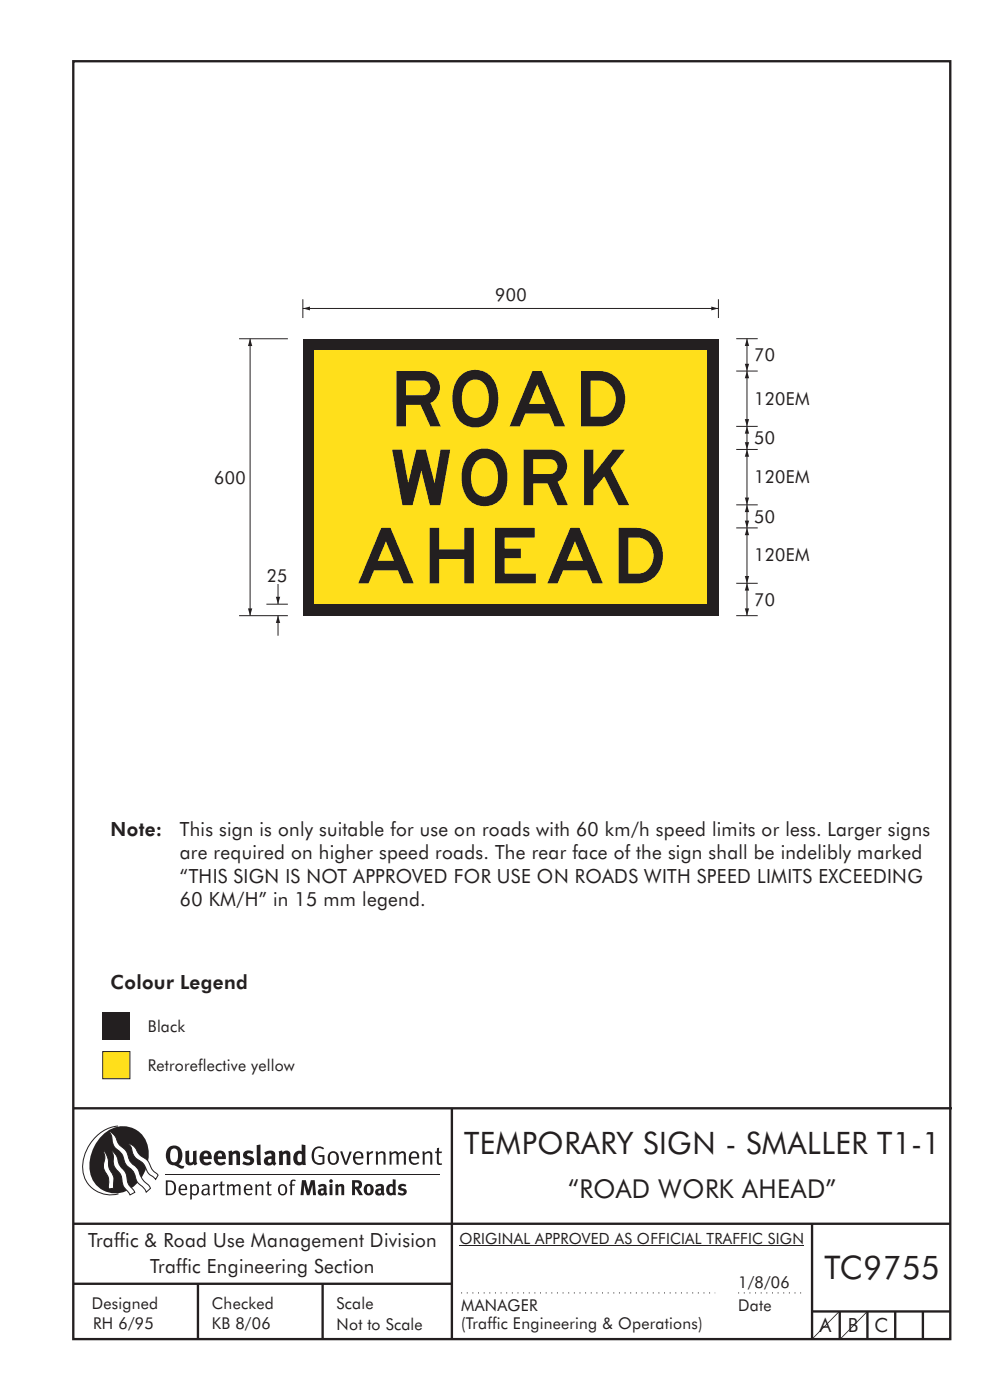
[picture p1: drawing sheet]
<svg xmlns="http://www.w3.org/2000/svg" width="216mm" height="303mm" viewBox="0 0 216 303" stroke-linecap="round" stroke-linejoin="round" font-family="sans-serif">
<g fill="none" stroke="#231f20" stroke-width=".51">
<path d="M15.9 13.3h189.9v276.9h-189.9zM15.9 240.1h190.3M97.9 240.1v50.1M15.9 265.2h190M15.9 278.2h82M42.9 278.2v12M69.9 278.2v12M175.9 265.2v25M175.9 284.2h30M181.9 284.2v6M187.9 284.2v6M193.9 284.2v6"/>
<path d="M199.9 284.2v6"/>
</g>
<path d="M99.9 280.1h55M159.9 280.1h14" fill="none" stroke="#231f20" stroke-width=".22" stroke-dasharray=".2 1" stroke-linecap="butt"/>
<path d="M22.2 219.4h5.9v5.9h-5.9z" fill-rule="evenodd" fill="#231f20"/>
<path d="M22.2 227.9h5.9v5.8h-5.9z" fill-rule="evenodd" fill="#ffdf1b" stroke="#231f20" stroke-width=".22"/>
<path d="M181.7 284.1l.1 .1-5.7 5.9-.1-.2z" fill="#231f20"/>
<path d="M99.5 269.9h74.7" fill="none" stroke="#231f20" stroke-width=".22"/>
<g fill="#231f20">
<path d="M68.1 248.8a1.61 1.61 0 0 1 2.1 0l-.2 .3a1.17 1.17 0 0 0-1.4-.2 1.17 1.17 0 0 0-.6 1.3 1.35 1.35 0 0 0 .3 1.4 1.35 1.35 0 0 0 1.4 .4l.1-.1v-1.2h-.7l-.2-.4h1.4v1.8a1.82 1.82 0 0 1-2.2 0 1.82 1.82 0 0 1-.6-2.1l.2-.7z" fill-rule="evenodd"/>
<path d="M71.4 249.7a1.59 1.59 0 0 0 .8 2.7 1.55 1.55 0 0 0 .9-2.5l-.1-.2a1.21 1.21 0 0 0-1.6 0zM71.7 249.9a.83 .83 0 0 1 1 .1 .83 .83 0 0 1 .2 1 .75 .75 0 0 1-.6 1 .75 .75 0 0 1-.8-.8v-.9z" fill-rule="evenodd"/>
<path d="M73.7 249.5l.4-.1 .8 2.5 .8-2.4h.5l-1.1 2.9h-.4z" fill-rule="evenodd"/>
<path d="M76.8 249.8a1.53 1.53 0 0 0-.3 1.7 1.53 1.53 0 0 0 1.5 .9l.7-.4-.2-.2a.89 .89 0 0 1-1.1 .2 .89 .89 0 0 1-.5-1h1.8a1.15 1.15 0 0 0-.5-1.4 1.15 1.15 0 0 0-1.4 .2zM77.1 250a.67 .67 0 0 1 .9-.1 .67 .67 0 0 1 .3 .8h-1.4z" fill-rule="evenodd"/>
<path d="M79.4 249.6l.4-.2 .1 .5 .5-.4h.4l-.1 .4a.61 .61 0 0 0-.8 .7v1.8h-.4z" fill-rule="evenodd"/>
<path d="M81.3 249.6l.4-.2 .1 .5a.89 .89 0 0 1 1-.5 .89 .89 0 0 1 .7 .8v2.2h-.4l-.1-2.2-.1-.3-.3-.1-.8 .4v2.2h-.4z" fill-rule="evenodd"/>
<path d="M84.3 249.6l.4-.2 .1 .5a.83 .83 0 0 1 .8-.5 .83 .83 0 0 1 .7 .5 .86 .86 0 0 1 .9-.5 .86 .86 0 0 1 .7 .8v2.2h-.4l-.1-2.4a.5 .5 0 0 0-.8 0l-.3 .3v2.1h-.4v-2.3l-.4-.2-.7 .3v2.2h-.4z" fill-rule="evenodd"/>
<path d="M88.9 249.8a1.53 1.53 0 0 0-.3 1.7 1.53 1.53 0 0 0 1.5 .9l.6-.4-.1-.2a.89 .89 0 0 1-1.1 .2 .89 .89 0 0 1-.5-1h1.8a1.15 1.15 0 0 0-.5-1.4 1.15 1.15 0 0 0-1.4 .2zM89.2 250a.67 .67 0 0 1 .8-.1 .67 .67 0 0 1 .3 .8h-1.3z" fill-rule="evenodd"/>
<path d="M91.4 249.6l.5-.2 .1 .5a.89 .89 0 0 1 .9-.5 .89 .89 0 0 1 .7 .8v2.2h-.4v-2.2l-.1-.3-.3-.1-.8 .4v2.2h-.5z" fill-rule="evenodd"/>
<path d="M94.6 248.8l.5-.1v.8h.7l-.2 .4h-.6l.1 2 .1 .2 .5-.1 .1 .3a.71 .71 0 0 1-1.2-.5v-1.9h-.4v-.4h.4z" fill-rule="evenodd"/>
<path d="M40.1 249.4l.9-.1v2a.46 .46 0 0 0 .2 .6 .46 .46 0 0 0 .6-.3v-2.2l.8-.1v2.3l.2 .6-.6 .3-.3-.3a1.03 1.03 0 0 1-1.2 .3 1.03 1.03 0 0 1-.6-1.1z" fill-rule="evenodd"/>
<path d="M43.6 249.7a1.64 1.64 0 0 0 0 2.3 1.64 1.64 0 0 0 2.2 .1l-.3-.5a.78 .78 0 0 1-.9 .3 .78 .78 0 0 1-.5-.8h1.8a1.37 1.37 0 0 0-.6-1.6 1.37 1.37 0 0 0-1.7 .2zM44.2 250.1a.48 .48 0 0 1 .6-.1 .48 .48 0 0 1 .2 .6h-.9z" fill-rule="evenodd"/>
<path d="M46.7 249.7a1.65 1.65 0 0 0-.2 2 1.65 1.65 0 0 0 1.8 .7l.6-.3-.3-.5a.78 .78 0 0 1-.9 .3 .78 .78 0 0 1-.5-.8h1.7a1.37 1.37 0 0 0-.5-1.6 1.37 1.37 0 0 0-1.7 .2zM47.3 250.1a.48 .48 0 0 1 .6-.1 .48 .48 0 0 1 .2 .6h-.9z" fill-rule="evenodd"/>
<path d="M49.4 249.5l.8-.2 .1 .4a.95 .95 0 0 1 1-.4 .95 .95 0 0 1 .7 .9v2.2h-.8v-2.2l-.3-.2-.5 .3v2.1h-.9z" fill-rule="evenodd"/>
<path d="M52.8 249.7a1.73 1.73 0 0 1 2.1-.1l-.3 .5-.5-.2a.42 .42 0 0 0-.6 .3l.1 .2a1.16 1.16 0 0 1 1.4 1.4 1.82 1.82 0 0 1-2.5 .4l.3-.6 .7 .3a.47 .47 0 0 0 .7-.3 .87 .87 0 0 0-1.1-.5l-.3-.3-.2-.3z" fill-rule="evenodd"/>
<path d="M57.2 249.7l.4 .6 .3-.2a.62 .62 0 0 1 .9 0v.4a1.21 1.21 0 0 0-1.3 .4 1.21 1.21 0 0 0-.2 1.3 1.19 1.19 0 0 0 1.7 0l.4 .4 .5-.5-.3-.4v-1.3a.96 .96 0 0 0-1.3-1.1zM58.2 251.2l.6-.1v.6a.43 .43 0 0 1-.7 .2 .43 .43 0 0 1 .1-.7z" fill-rule="evenodd"/>
<path d="M60.3 249.5l.8-.2 .1 .4a.95 .95 0 0 1 1-.4 .95 .95 0 0 1 .7 .9v2.2h-.8v-2.2l-.3-.2-.5 .3v2.1h-.8z" fill-rule="evenodd"/>
<path d="M65.3 248l.1 1.5a1.29 1.29 0 0 0-1.4 .1 1.29 1.29 0 0 0-.5 1.4 1.24 1.24 0 0 0 .5 1.3 1.24 1.24 0 0 0 1.5-.1v.2h.8l-.2-4.3zM64.7 250h.4l.3 .2v1.4l-.3 .2a.48 .48 0 0 1-.7-.4v-.9z" fill-rule="evenodd"/>
<path d="M55.6 248.1l.8-.1 .2 4.4h-.8l-.1-.1z" fill-rule="evenodd"/>
</g>
<path d="M25.6 244a9 9 0 0 0-7.4 10.9 6.2 6.2 0 0 0 7.5 3.8M35.9 254.5h59.4" fill="none" stroke="#231f20" stroke-width=".22"/>
<path d="M22.3 245.9a5.7 5.7 0 0 1 6.5-1.4 5.7 5.7 0 0 1 3.4 5.7 8.6 8.6 0 0 1-6.2 8.3 5.7 5.7 0 0 1-6.6-7 9.9 9.9 0 0 1 2.9-5.6z" fill-rule="evenodd" fill="#231f20"/>
<path d="M27.6 247.7a3.1 3.1 0 0 1 2.3 2.1l.8 .8a3.2 3.2 0 0 1 2 2.3l.4 .7 1.1 1-.5 1-.3-.4a3.5 3.5 0 0 1-1.8-2 3.8 3.8 0 0 0-2.1-2.2 3.5 3.5 0 0 1-1-2.2zM23.6 245.1a3.4 3.4 0 0 1 1.9 2.4l.7 .9a3.7 3.7 0 0 1 1.8 2.9l.7 .9a3.5 3.5 0 0 1 1.7 2.5 6.3 6.3 0 0 0 1.9 2.3l.3 .5-.9 .8a6.1 6.1 0 0 0-2-2.2l-.3-.7a3.6 3.6 0 0 0-1.9-2.8l-.6-1a3.6 3.6 0 0 0-1.9-2.8 4.9 4.9 0 0 1-.9-2.8zM24.1 249.3a3.4 3.4 0 0 1 1.6 2.7l.6 .9a3.8 3.8 0 0 1 1.3 3.2l.4 .7 1.2 1.6-1 .5-.6-.8a3.6 3.6 0 0 1-1.3-3.1l-.6-1a3.1 3.1 0 0 1-1.1-3.3zM22.4 249.3a5.1 5.1 0 0 1 1.2 3.6l.3 .7a3.1 3.1 0 0 1 .7 3l.1 .9-1.2 .1v-.8a3.5 3.5 0 0 0-.9-3.2 3.6 3.6 0 0 1 .1-2.5z" fill-rule="evenodd" fill="#fff" stroke="#231f20" stroke-width=".22"/>
<g fill="#231f20">
<path d="M36.5 248.6a2.51 2.51 0 0 0 .4 3.8l.8 .1a2.78 2.78 0 0 0 2 .6l.3-.5h-.6l-.7-.4a2.56 2.56 0 0 0 0-3.7 1.83 1.83 0 0 0-2.2 .1zM37.2 249a.87 .87 0 0 1 1 0 .87 .87 0 0 1 .3 1v.4a1.17 1.17 0 0 1-.8 1.4h-.3a2.38 2.38 0 0 1-.2-2.8z" fill-rule="evenodd"/>
<path d="M36.3 256.1v2.5a1.12 1.12 0 0 0 1.2-.2 1.12 1.12 0 0 0 .2-1.2l-.1-.6-.3-.4zM35.9 255.8h.7a1.48 1.48 0 0 1 1.5 2.1 1.24 1.24 0 0 1-1.3 1.1h-.9zM39.2 257l-.1 .6h1a.55 .55 0 0 0-.2-.7 .55 .55 0 0 0-.7 .1zM38.9 256.9a.95 .95 0 0 1 1.2-.2 .95 .95 0 0 1 .4 1.2h-1.4a.72 .72 0 0 0 .4 .8 .72 .72 0 0 0 .8-.2l.2 .2a1.18 1.18 0 0 1-1.6 0 1.18 1.18 0 0 1-.1-1.6zM41.6 257.2v1.2a.7 .7 0 0 0 .9 .2 .7 .7 0 0 0 .2-1 .61 .61 0 0 0-.4-.7 .61 .61 0 0 0-.7 .3zM41.1 256.6h.4v.3a.95 .95 0 0 1 1.3-.1 .95 .95 0 0 1 .3 1.2 .92 .92 0 0 1-.5 .9 .92 .92 0 0 1-1-.1v1.1h-.4zM44.1 258a.5 .5 0 0 0 .2 .8 .5 .5 0 0 0 .7-.4v-.6zM43.7 256.9a1 1 0 0 1 1.7 .3v1.3l.1 .3-.1 .3-.4-.4a.78 .78 0 0 1-1.3 0 .78 .78 0 0 1 .8-1.1l.5-.1a.58 .58 0 0 0-.3-.6 .58 .58 0 0 0-.8 .2zM46.1 256.7l.4-.1 .1 .4 .3-.3 .4-.1-.2 .4a.52 .52 0 0 0-.5 .5v1.5h-.4zM47.8 256.1l.4-.1-.1 .6h.6l-.1 .3h-.5v1.5a.35 .35 0 0 0 .5 .3l.1 .2a.57 .57 0 0 1-.6 .1 .57 .57 0 0 1-.4-.5v-1.6h-.3v-.3h.3zM49.1 256.7l.4-.1v.3l.3-.2a.64 .64 0 0 1 1 .3 .7 .7 0 0 1 .7-.4 .7 .7 0 0 1 .6 .6v1.8h-.4v-1.8l-.3-.3-.6 .4v1.7h-.4v-1.7a.38 .38 0 0 0-.2-.4 .38 .38 0 0 0-.5 .2l-.2 .1v1.8h-.3zM53.4 257l-.2 .6h1.1a.55 .55 0 0 0-.3-.7 .55 .55 0 0 0-.6 .1zM53.1 256.9a.95 .95 0 0 1 1.2-.2 .95 .95 0 0 1 .4 1.2h-1.5a.72 .72 0 0 0 .4 .8 .72 .72 0 0 0 .9-.2l.1 .2a1.18 1.18 0 0 1-1.6 0 1.18 1.18 0 0 1 0-1.6zM55.2 256.7l.4-.1 .1 .3a.72 .72 0 0 1 .8-.3 .72 .72 0 0 1 .5 .6v1.8h-.3v-1.6a.45 .45 0 0 0-.3-.5 .45 .45 0 0 0-.6 .2l-.1 .1v1.8h-.4zM57.9 256.1l.4-.1v.6h.5l-.1 .3h-.5v1.5a.35 .35 0 0 0 .6 .3v.2a.57 .57 0 0 1-.6 .1 .57 .57 0 0 1-.3-.5v-1.6h-.3v-.3h.3zM60.8 257l-.2 .7a.65 .65 0 0 0 .2 .9 .65 .65 0 0 0 .9-.2v-.1a.93 .93 0 0 0-.7-1.4zM60.5 256.9a1.12 1.12 0 0 1 1.4 0 1.12 1.12 0 0 1 .2 1.5 1.01 1.01 0 0 1-1.2 .6 1.01 1.01 0 0 1-.7-1.2zM63.1 255.8l.4-.2 .6 .1-.2 .3-.3-.1-.3 .2v.5h.6l-.1 .3h-.5v2.1h-.4v-2.1h-.2v-.3h.2zM65.4 255.7l-.3 3.3h.6l.2-2.3 .6 2.3h.5l.7-2.3 .1 2.3h.6l-.2-3.3h-.9l-.5 2.2-.6-2.2zM68.9 256.9l.2 .4a.51 .51 0 0 1 .6-.3 .51 .51 0 0 1 .4 .4v.1a.88 .88 0 0 0-1.1 .3 .88 .88 0 0 0 .2 1.2 .9 .9 0 0 0 1.1-.2l.3 .3 .3-.4-.2-.3v-1a.87 .87 0 0 0-.5-.9 .87 .87 0 0 0-.9 .2zM69.6 258l.5-.1v.5l-.2 .2h-.3l-.1-.2zM71.4 256.6v2.4h.6v-2.5zM71.3 255.9a.4 .4 0 0 0 .8 0 .4 .4 0 0 0-.8 0zM72.6 256.7l.1 2.3h.6v-1.7a.33 .33 0 0 1 .4-.3 .33 .33 0 0 1 .2 .4v1.6h.6v-1.8a.75 .75 0 0 0-.5-.6 .75 .75 0 0 0-.8 .2l-.1-.3zM76.2 255.7v3.3h.7v-1.4l.3 .2 .6 1.2h.8l-.9-1.4a.94 .94 0 0 0 .7-1.1 .94 .94 0 0 0-.9-.8zM76.9 256.2a.51 .51 0 0 1 .7 .2 .51 .51 0 0 1-.2 .7h-.5zM79.1 256.9a1.19 1.19 0 0 0-.1 1.7 1.19 1.19 0 0 0 1.7 0 1.19 1.19 0 0 0 0-1.7 1.19 1.19 0 0 0-1.6 0zM79.7 257.1l.2-.1a.99 .99 0 0 1 0 1.6 1.06 1.06 0 0 1-.2-1.5zM81.3 256.9l.3 .4a.51 .51 0 0 1 .5-.3 .51 .51 0 0 1 .4 .4v.1a.88 .88 0 0 0-1.1 .3 .88 .88 0 0 0 .2 1.2 .9 .9 0 0 0 1.1-.2l.3 .3 .4-.4-.3-.3v-1a.87 .87 0 0 0-.5-.9 .87 .87 0 0 0-.9 .2zM82 258l.5-.1v.5l-.1 .2h-.3l-.2-.2zM85.1 255.5v1.2a1.21 1.21 0 0 0-1.4 .6 1.21 1.21 0 0 0 .3 1.5l.6 .2 .6-.2v.2h.6l-.1-3.4zM84.5 257.1l.6 .1-.1 1.2a.46 .46 0 0 1-.6 0 .46 .46 0 0 1-.1-.6zM86.5 256.7a.79 .79 0 0 0-.2 1 .79 .79 0 0 0 .9 .4 .33 .33 0 0 1 .1 .5 .33 .33 0 0 1-.5-.1l-.5-.2-.2 .5a1.15 1.15 0 0 0 1.2 .3 1.15 1.15 0 0 0 .8-1 1.49 1.49 0 0 0-1.2-.8 .4 .4 0 0 1 .3-.4 .4 .4 0 0 1 .4 .2l.2 .1 .2-.5a1.47 1.47 0 0 0-1.5 0z" fill-rule="evenodd"/>
</g>
<path d="M187.8 284.1l.1 .1-5.7 5.9-.2-.2z" fill="#231f20"/>
<path d="M65.6 66.8h90" fill="none" stroke="#231f20" stroke-width=".22"/>
<g fill="#231f20">
<path d="M154 66.4l1.6 .4-1.6 .5z"/>
<path d="M65.6 66.8l1.5-.4v.9z"/>
</g>
<path d="M65.6 64.8v4.1M155.6 64.8v4.1" fill="none" stroke="#231f20" stroke-width=".22"/>
<path d="M65.6 73.4h90v60h-90z" fill-rule="evenodd" fill="#231f20"/>
<path d="M68.1 75.9h85v55h-85z" fill-rule="evenodd" fill="#ffdf1b"/>
<path d="M159.4 126.4h4.7M161.8 126.4v7" fill="none" stroke="#231f20" stroke-width=".22"/>
<g fill="#231f20">
<path d="M161.3 131.8h.9l-.4 1.6z"/>
<path d="M161.8 126.4l.4 1.6h-.9z"/>
</g>
<path d="M161.8 114.4v12" fill="none" stroke="#231f20" stroke-width=".22"/>
<g fill="#231f20">
<path d="M161.3 124.8h.9l-.4 1.6z"/>
<path d="M161.8 114.4l.4 1.6h-.9z"/>
</g>
<path d="M159.4 73.4h4.7M161.8 73.4v7M159.4 80.4h4.7" fill="none" stroke="#231f20" stroke-width=".22"/>
<g fill="#231f20">
<path d="M161.3 78.8h.9l-.4 1.6z"/>
<path d="M161.8 73.4l.4 1.6h-.9z"/>
</g>
<path d="M159.4 92.4h4.7M161.8 80.4v12" fill="none" stroke="#231f20" stroke-width=".22"/>
<g fill="#231f20">
<path d="M161.3 90.8h.9l-.4 1.6z"/>
<path d="M161.8 80.4l.4 1.6h-.9z"/>
</g>
<path d="M159.4 109.4h4.7M161.8 109.4v5" fill="none" stroke="#231f20" stroke-width=".22"/>
<g fill="#231f20">
<path d="M161.3 112.8h.9l-.4 1.6z"/>
<path d="M161.8 109.4l.4 1.6h-.9z"/>
</g>
<path d="M161.8 97.4v12M159.4 114.4h4.7" fill="none" stroke="#231f20" stroke-width=".22"/>
<g fill="#231f20">
<path d="M161.3 107.8h.9l-.4 1.6z"/>
<path d="M161.8 97.4l.4 1.6h-.9z"/>
</g>
<path d="M159.4 97.4h4.7M161.8 92.4v5" fill="none" stroke="#231f20" stroke-width=".22"/>
<g fill="#231f20">
<path d="M161.3 95.8h.9l-.4 1.6z"/>
<path d="M161.8 92.4l.4 1.6h-.9z"/>
</g>
<path d="M51.8 73.4h10.5M54.2 73.4v60M51.8 133.4h10.5M57.7 130.9h4.6" fill="none" stroke="#231f20" stroke-width=".22"/>
<g fill="#231f20">
<path d="M53.7 131.8h.9l-.4 1.6z"/>
<path d="M54.2 73.4l.4 1.6h-.9z"/>
</g>
<path d="M60.2 133.4v4.3" fill="none" stroke="#231f20" stroke-width=".22"/>
<path d="M60.2 133.4l.5 1.6h-1z" fill="#231f20"/>
<path d="M60.2 126.5v4.4" fill="none" stroke="#231f20" stroke-width=".22"/>
<path d="M59.7 129.3h1l-.5 1.6z" fill="#231f20"/>
<path d="M159.4 133.4h4.7" fill="none" stroke="#231f20" stroke-width=".22"/>
<g font-size="12" fill="#231f20">
<text x="85.9" y="92.4">ROAD</text>
<text x="84.9" y="109.4">WORK</text>
<text x="77.6" y="126.4">AHEAD</text>
</g>
<text font-size="7.1" fill="#231f20" x="178.6" y="277.2">TC9755</text>
<text font-size="6.7" fill="#231f20" x="100.5" y="250">TEMPORARY SIGN - SMALLER T1-1</text>
<text font-size="5.6" fill="#231f20" x="123.1" y="259.6">“ROAD WORK AHEAD”</text>
<g font-size="4.2" fill="#231f20">
<text x="23.9" y="181.1">Note:</text>
<text x="38.9" y="181.1">This sign is only suitable for use on roads with 60 km/h speed limits or less. Larger signs</text>
<text x="38.9" y="186.2">are required on higher speed roads. The rear face of the sign shall be indelibly marked</text>
<text x="38.9" y="191.2">“THIS SIGN IS NOT APPROVED FOR USE ON ROADS WITH SPEED LIMITS EXCEEDING</text>
<text x="38.9" y="196.3">60 KM/H” in 15 mm legend.</text>
<text x="23.9" y="214.3">Colour Legend</text>
<text x="19.1" y="270.2">Traffic &amp; Road Use Management Division</text>
<text x="32.6" y="275.8">Traffic Engineering Section</text>
<text x="177.5" y="288.6">A</text>
<text x="183.6" y="288.6">B</text>
<text x="189.4" y="288.6">C</text>
</g>
<g font-size="3.9" fill="#231f20">
<text x="107.2" y="65.3">900</text>
<text x="163.3" y="78.2">70</text>
<text x="163.3" y="87.6">120EM</text>
<text x="163.3" y="96.3">50</text>
<text x="46.4" y="104.8">600</text>
<text x="163.3" y="104.6">120EM</text>
<text x="163.3" y="113.3">50</text>
<text x="163.3" y="121.6">120EM</text>
<text x="57.8" y="126.2">25</text>
<text x="163.3" y="131.2">70</text>
</g>
<g font-size="3.5" fill="#231f20">
<text x="32" y="223.6">Black</text>
<text x="32" y="232">Retroreflective yellow</text>
<text x="159.9" y="279">1/8/06</text>
<text x="19.9" y="283.6">Designed</text>
<text x="20.2" y="288">RH 6/95</text>
<text x="45.9" y="283.6">Checked</text>
<text x="45.9" y="288">KB 8/06</text>
<text x="72.9" y="283.6">Scale</text>
<text x="99.9" y="284.2">MANAGER</text>
<text x="99.9" y="287.9">(Traffic Engineering &amp; Operations)</text>
<text x="159.9" y="284.2">Date</text>
<text x="72.9" y="288.1">Not to Scale</text>
</g>
<text font-size="3.4" fill="#231f20" x="99.5" y="269.5">ORIGINAL APPROVED AS OFFICIAL TRAFFIC SIGN</text>
</svg>
